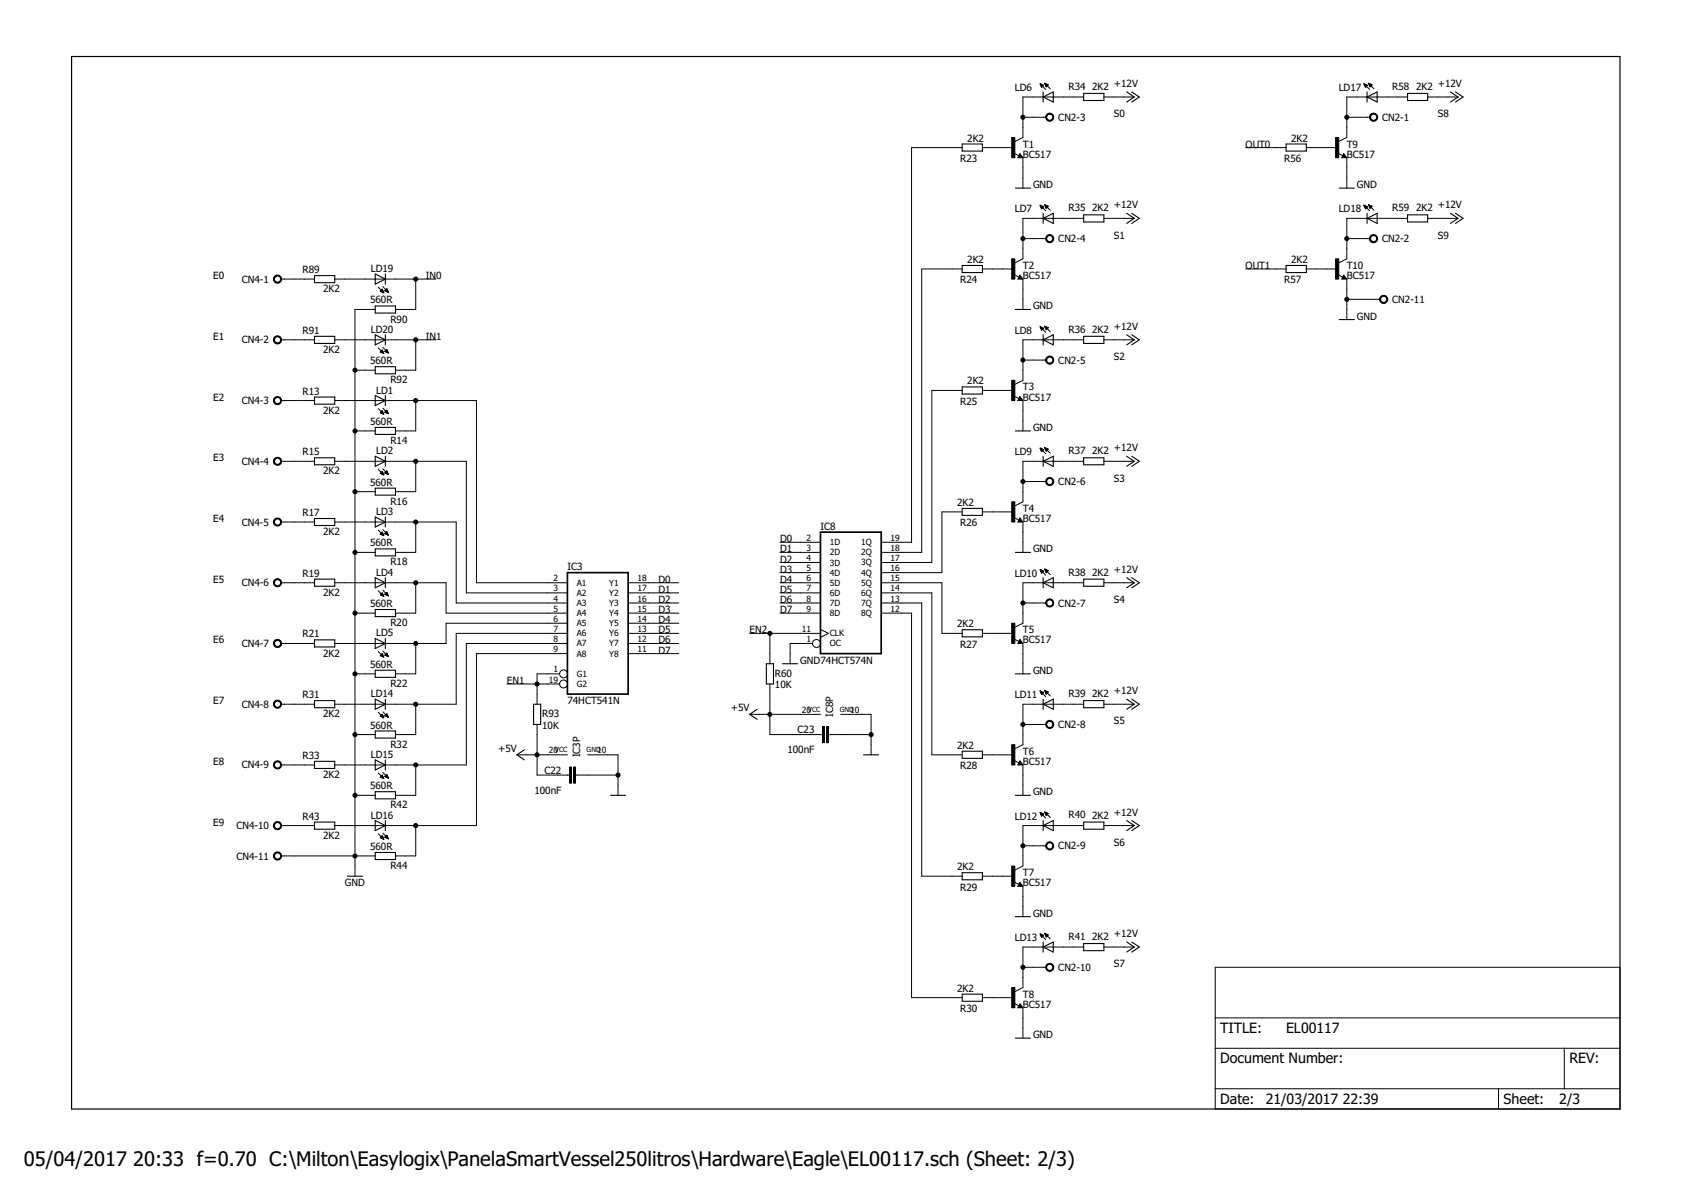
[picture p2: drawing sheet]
<svg xmlns="http://www.w3.org/2000/svg" width="297mm" height="210mm" viewBox="0 0 297 210" stroke-linecap="round" stroke-linejoin="round" font-family="sans-serif">
<path d="M12.6 9.9h272v184.9h-272z" fill="none" stroke="#000" stroke-width=".21"/>
<g fill="none" stroke="#000" stroke-width=".18">
<path d="M182.7 14.7l1 1M182.7 14.7l.6 .3-.3 .3zM182.7 14.8h.1M182.8 14.9h.2M182.8 14.9h.4M182.8 15h.5M182.9 15.1h.3M182.9 15.2h.3M182.9 15.2h.2M183 15.3h.1M183.5 14.6l1 1M183.5 14.6l.6 .3-.3 .4z"/>
<path d="M183.5 14.7h.2M183.6 14.8h.3M183.6 14.9h.4M183.6 14.9h.5M183.7 15h.3M183.7 15.1h.2M183.7 15.2h.2M183.8 15.2h.1M190.4 17h-10.7v7.2l-1.4 .6M193.9 17h5.3M239.6 14.7l1 1M239.6 14.7l.6 .3-.3 .3z"/>
<path d="M239.6 14.8h.1M239.6 14.9h.3M239.7 14.9h.4M239.7 15h.5M239.8 15.1h.3M239.8 15.2h.3M239.8 15.2h.2M239.8 15.3h.1M240.4 14.6l1 1M240.4 14.6l.6 .3-.3 .4zM240.4 14.7h.2M240.5 14.8h.2"/>
<path d="M240.5 14.9h.4M240.5 14.9h.5M240.6 15h.3M240.6 15.1h.2M240.6 15.2h.2M240.6 15.2h.1M247.2 17h-10.6v7.2l-1.5 .6M250.8 17h5.3M169 25.9h-8.9v69.3h-5.3M172.6 25.9h5.3M178.1 26.9l.9 .4M179.2 27l.5 .7h-.9z"/>
<path d="M179.7 27.7v5.3M179.7 20.6h4.1M182.7 36l1 1M182.7 36h.1M182.7 36l.6 .3-.3 .4M182.7 36l.3 .7M182.7 36.1h.2M182.8 36.2h.2M182.8 36.3h.4M182.8 36.4h.5M182.9 36.4h.3M182.9 36.5h.2"/>
<path d="M182.9 36.6h.2M183 36.7h.1M183.5 36l1 .9M183.5 36l.6 .2-.3 .4M183.5 36l.3 .6M183.5 36h.1M183.5 36h.2M183.6 36.1h.3M183.6 36.2h.5M183.6 36.3h.5M183.7 36.4h.3M183.7 36.4h.2"/>
<path d="M183.7 36.5h.2M183.8 36.6h.1M190.4 38.4h-10.7v7.1l-1.4 .7M193.9 38.4h5.3M218.8 25.9h7.1M229.5 25.9h5.3M235 26.9l.9 .4M236 27l.6 .7h-.9zM236.6 20.6h4.1M236.6 27.7v5.3M239.6 36h.1M239.6 36l1 1"/>
<path d="M239.6 36l.6 .3-.3 .4M239.6 36l.3 .7M239.6 36.1h.2M239.6 36.2h.3M239.7 36.3h.4M239.7 36.4h.5M239.8 36.4h.3M239.8 36.5h.2M239.8 36.6h.1M239.9 36.7h.1M240.4 36h.1M240.4 36l1 .9"/>
<path d="M240.4 36l.6 .2-.3 .4M240.4 36l.3 .6M240.4 36h.2M240.5 36.1h.3M240.5 36.2h.5M240.5 36.3h.5M240.6 36.4h.3M240.6 36.4h.2M240.6 36.5h.1M240.7 36.6h.1M247.2 38.4h-10.6v7.1l-1.5 .7M250.8 38.4h5.3"/>
<path d="M49.4 49h5.8M49.4 59.7h5.8M58.8 49h17.8M58.8 59.7h17.8M65.9 54.4h-3.5v99.5M66.4 50.5l1 .9M66.8 51.2h.5M66.8 51.1h.5M66.9 51h.3M67 51h.2M67 51.3h.4M67.1 50.9h.1"/>
<path d="M67.1 50.8l-.3 .4 .6 .2M67.1 50.8l.3 .6M67.1 50.8h.1M67.2 51.3h.2M67.2 50.4l1 1M67.4 51.4h.1M67.6 51h.5M67.7 51.1h.4M67.7 51h.4M67.8 50.9h.2M67.9 51.2h.3M67.9 50.8h.1"/>
<path d="M67.9 50.7h.1M67.9 50.7l-.3 .4 .6 .3M67.9 50.7l.3 .7M68 51.3h.2M68.2 51.3h.1M73 49v5.4h-3.5M73 59.7v5.3h-3.5M169 47.2h-7.1v49.8h-7.1M172.6 47.2h5.3M178.1 48.2l.9 .5M179.2 48.3l.5 .7h-.9zM179.7 49v5.4"/>
<path d="M179.7 41.9h4.1M182.7 57.4l1 1M182.7 57.4h.1M182.7 57.4l.6 .3-.3 .3M182.7 57.4l.3 .6M182.8 57.5h.1M182.8 57.6h.3M182.8 57.6h.5M182.8 57.7h.5M182.9 57.8h.3M182.9 57.8h.2M182.9 57.9h.1"/>
<path d="M183 58h.1M183.5 57.3l1 1M183.5 57.3l.6 .3-.3 .3zM183.5 57.3h.1M183.6 57.4h.2M183.6 57.5h.3M183.6 57.6h.5M183.7 57.7h.3M183.7 57.8h.2M183.7 57.8h.1M190.4 59.7h-10.7v7.1l-1.4 .7M193.9 59.7h5.3"/>
<path d="M218.8 47.2h7.1M229.5 47.2h5.3M235 48.2l.9 .5M236 48.3l.6 .7h-.9zM236.6 41.9h4.1M236.6 49v7.1M236.6 52.6h5.8M49.4 70.4h5.8M58.8 70.4h24.9v32h16M62.4 75.7h3.5M62.4 65h3.5M66.4 71.8l1 1"/>
<path d="M66.4 61.1l1 1M66.8 61.8l.6 .3M66.8 61.8l.3-.3 .3 .6M66.8 61.8h.5M66.8 72.5h.5M66.9 61.7h.4M66.9 72.5h.4M66.9 72.4h.3M67 61.7h.2M67 72.3h.2M67 61.9h.3M67 61.6h.2"/>
<path d="M67.1 72.2h.1M67.1 72.6h.3M67.1 61.5h.1M67.1 72.1l-.3 .4 .6 .3M67.1 72.1l.3 .7M67.1 62h.3M67.2 71.7l1 1M67.2 72.7h.2M67.2 61l1 1M67.3 62h.1M67.6 72.4l.3-.3 .3 .6zM67.6 61.7l.3-.3 .3 .6z"/>
<path d="M67.6 72.4h.5M67.6 61.7h.5M67.7 61.7h.4M67.7 72.3h.4M67.7 72.5h.4M67.7 61.6h.4M67.8 72.2h.2M67.8 61.8h.3M67.8 61.5h.2M67.9 61.4h.1M67.9 72.5h.3M67.9 72.1h.1"/>
<path d="M68 61.9h.2M68.1 72.6h.1M68.1 62h.1M73 70.4v5.3h-3.5M169 68.6h-5.3v30.2h-8.9M172.6 68.6h5.3M178.1 69.6l.9 .4M179.2 69.7l.5 .7h-.9zM179.7 70.4v5.3M179.7 63.2h4.1M182.7 78.7l1 1M182.7 78.7l.6 .3"/>
<path d="M182.7 78.7l.3 .6 .3-.3M182.7 78.8h.1M182.8 78.8h.2M182.8 78.9h.4M182.8 79h.5M182.9 79.1h.4M182.9 79.1h.3M182.9 79.2h.2M182.9 79.3h.1M183.5 78.6l1 1M183.5 78.6l.6 .3-.3 .3zM183.5 78.7h.1"/>
<path d="M183.6 78.8h.2M183.6 78.8h.4M183.6 78.9h.5M183.7 79h.3M183.7 79.1h.3M183.7 79.1h.2M183.7 79.2h.1M49.4 81h5.8M49.4 91.7h5.8M58.8 81h23.1v23.1h17.8M58.8 91.7h21.3v14.2h19.6M62.4 86.4h3.5"/>
<path d="M62.4 97h3.5M66.4 82.4l1 1M66.4 93.1l1 1M66.8 93.8h.5M66.8 83.2h.5M66.8 83.1h.5M66.9 93.7h.4M66.9 83h.3M66.9 93.9h.4M67 93.7h.2M67 83.2h.3M67 83h.2"/>
<path d="M67 93.6h.2M67.1 82.9h.1M67.1 93.5h.1M67.1 94h.3M67.1 82.8l.3 .6-.6-.2zM67.1 93.5l.3 .6-.6-.3zM67.2 83.3h.2M67.2 82.4l1 .9M67.2 93l1 1M67.3 94h.1M67.4 83.4h.1M67.6 93.7l.6 .3"/>
<path d="M67.6 93.7l.3-.3 .3 .6M67.6 93.7h.5M67.6 83h.5M67.7 83.1h.4M67.7 93.7h.4M67.7 83h.4M67.7 93.6h.3M67.8 93.8h.3M67.8 82.9h.2M67.8 93.5h.2M67.8 83.2h.4M67.9 82.8h.1"/>
<path d="M67.9 93.4h.1M67.9 82.7l-.3 .4 .6 .2M67.9 82.7l.3 .6M67.9 82.7h.1M67.9 93.9h.3M68 83.2h.2M68.1 94h.1M68.2 83.3h.1M73 81v5.4h-3.5M73 91.7v5.3h-3.5M137 97h7.1M137 95.2h7.1"/>
<path d="M137 98.8h7.1M169 89.9h-3.5v10.7h-10.7M172.6 89.9h5.3M178.1 90.9l.9 .4M179.2 91l.5 .7h-.9zM179.7 91.7v5.3M179.7 84.6h4.1M183.5 99.9l1 1M183.5 99.9l.6 .3-.3 .4M183.5 99.9l.3 .7M190.4 81h-10.7v7.1l-1.4 .8M193.9 81h5.3"/>
<path d="M49.4 102.4h5.8M49.4 113h5.8M58.8 102.4h19.6v5.3h21.3M62.4 107.7h3.5M62.4 118.4h3.5M66.4 103.8l1 1M66.4 114.4l1 1M66.8 115.2l.6 .2M66.8 115.2l.3-.4 .3 .6M66.8 115.2h.5M66.8 104.5h.5M66.9 104.5h.4"/>
<path d="M66.9 115.1h.4M66.9 104.4h.3M66.9 115h.3M67 104.3h.2M67 115.2h.3M67 114.9h.2M67.1 104.6h.3M67.1 104.2h.1M67.1 114.9h.1M67.1 104.1l.3 .7-.6-.3zM67.2 115.3h.2M67.2 104.7h.2"/>
<path d="M67.2 103.7l1 1M67.2 114.4l1 .9M67.3 115.4h.1M67.4 104.8h.1M67.6 104.4l.3-.3 .3 .6zM67.6 104.4h.5M67.6 115.1h.5M67.6 115h.5M67.7 104.3h.4M67.7 104.5h.4M67.7 114.9h.4M67.8 104.2h.2"/>
<path d="M67.8 114.9h.2M67.8 115.2h.3M67.9 104.5h.3M67.9 114.8h.1M67.9 104.1h.1M67.9 114.7l-.3 .4 .6 .2M67.9 114.7l.3 .6M67.9 114.7h.1M68 115.2h.2M68.1 104.6h.1M68.2 115.3h.1M73 102.4v5.3h-3.5"/>
<path d="M73 113v5.4h-3.5M98.3 118.4h-4v5.3M99.7 109.5h-21.3v3.5h-19.6M99.7 113h-17.8v21.4h-23.1M99.7 114.8h-16v30.2h-24.9M99.7 111.3h-19.6v12.4h-21.3M110.3 102.4h8.9M110.3 107.7h8.9M110.3 113h8.9M110.3 114.8h8.9M110.3 104.1h8.9M110.3 105.9h8.9"/>
<path d="M110.3 109.5h8.9M110.3 111.3h8.9M131.7 111.3h12.4M135.2 111.3v5.3M137 102.4h7.1M137 107.7h7.1M137 104.1h7.1M137 105.9h7.1M137 100.6h7.1M142.7 113h-3.9v3.6M144.1 110.6l1.4 .7-1.4 .7M154.8 102.4h10.7v8.9h3.5"/>
<path d="M154.8 107.7h5.3v67.5h8.9M154.8 104.1h8.9v28.5h5.3M154.8 105.9h7.1v48h7.1M172.6 111.3h5.3M178.1 112.2l.9 .5M179.2 112.3l.5 .7h-.9zM179.7 105.9h4.1M179.7 113v5.4M182.7 100.1l1 .9M182.7 100.1l.6 .2-.3 .4zM182.7 100.1h.1M182.8 100.2h.2"/>
<path d="M182.8 100.2h.4M182.8 100.3h.5M182.9 100.4h.3M182.9 100.5h.3M182.9 100.6h.2M183 100.6h.1M183.5 100h.2M183.6 100.1h.3M183.6 100.2h.4M183.6 100.2h.5M183.7 100.3h.3M183.7 100.4h.2"/>
<path d="M183.7 100.5h.2M183.8 100.6h.1M190.4 102.4h-10.7v7.1l-1.4 .7M193.9 102.4h5.3M49.4 123.7h5.8M49.4 134.4h5.8M62.4 129h3.5M62.4 139.7h3.5M66.4 125.1l1 1M66.4 135.8l1 1M66.8 125.8l.3-.3 .3 .6zM66.8 125.8h.5"/>
<path d="M66.8 136.5h.5M66.8 136.4h.5M66.9 125.7h.4M66.9 125.9h.4M66.9 136.4h.3M67 125.6h.2M67 136.3h.2M67 136.6h.4M67.1 136.2h.1M67.1 125.9h.3M67.1 125.5h.1M67.1 136.1l-.3 .4 .6 .3"/>
<path d="M67.1 136.1l.3 .7M67.1 136.1h.1M67.2 136.7h.2M67.2 125l1 1M67.2 135.7l1 1M67.3 126h.1M67.4 136.7h.1M67.6 125.7l.6 .3M67.6 125.7l.3-.3 .3 .6M67.6 125.7h.5M67.6 136.4h.5M67.7 125.6h.4"/>
<path d="M67.7 136.4h.4M67.7 136.3h.4M67.8 125.8h.3M67.8 125.6h.2M67.8 136.2h.2M67.8 125.5h.2M67.9 136.5h.3M67.9 136.1h.1M67.9 125.4h.1M67.9 125.9h.3M67.9 136l-.3 .4 .6 .3M67.9 136l.3 .7"/>
<path d="M68 136.6h.2M68.1 125.9h.1M68.2 136.7h.1M73 123.7v5.3h-3.5M73 134.4v5.3h-3.5M89 120.1h9.3M90.8 132.6h8.9M94.3 127.3v8.8h5.7M101.1 136.1h7.5M103.2 132.6h5.4v7.1M131.7 125.5h12.4M135.2 120.1v8.9h9.3"/>
<path d="M145.5 129h7.5M147.7 125.5h5.3v7.1M172.6 132.6h5.3M178.1 133.6l.9 .4M179.2 133.6l.5 .8h-.9zM179.7 134.4v5.3M179.7 127.3h4.1M182.7 121.4l1 1M182.7 121.4h.1M182.7 121.4l.6 .2-.3 .4M182.7 121.4l.3 .6M182.7 121.5h.2"/>
<path d="M182.8 121.5h.2M182.8 121.6h.4M182.8 121.7h.5M182.9 121.8h.3M182.9 121.8h.2M182.9 121.9h.2M183 122h.1M183.5 121.3l1 1M183.5 121.3l.6 .3-.3 .3M183.5 121.3l.3 .6M183.5 121.3h.1M183.5 121.4h.2"/>
<path d="M183.6 121.5h.3M183.6 121.5h.5M183.6 121.6h.5M183.7 121.7h.3M183.7 121.8h.2M183.8 121.9h.1M190.4 123.7h-10.7v7.1l-1.4 .7M193.9 123.7h5.3M49.4 145h5.8M49.4 150.3h16.5M66.4 146.5l1 .9M66.8 147.2l.6 .2"/>
<path d="M66.8 147.2l.3-.4 .3 .6M66.8 147.2h.5M66.9 147.1h.4M67 147.2h.3M67 147h.2M67 146.9h.2M67.1 146.9h.1M67.1 147.3h.3M67.2 146.3l1 1M67.3 147.4h.1M67.6 147.1l.3-.4 .3 .6zM67.6 147.1h.5"/>
<path d="M67.7 147h.4M67.7 146.9h.4M67.8 147.2h.3M67.8 146.9h.2M67.9 146.8h.1M68 147.2h.2M68.1 147.3h.1M73 145v5.3h-3.5M172.6 153.9h5.3M178.1 154.9l.9 .4M179.2 155l.5 .7h-.9zM179.7 155.7v5.3"/>
<path d="M179.7 148.6h4.1M182.7 142.7l1 1M182.7 142.7h.1M182.7 142.7l.6 .3-.3 .3M182.7 142.7l.3 .6M182.8 142.8h.1M182.8 142.9h.3M182.8 143h.5M182.9 143.1h.3M182.9 143.2h.2M182.9 143.3h.1M183 143.3h.1"/>
<path d="M183.5 142.6l1 1M183.5 142.6l.6 .3-.3 .3zM183.5 142.7h.1M183.6 142.7h.2M183.6 142.8h.3M183.6 142.9h.5M183.6 143h.5M183.7 143h.3M183.7 143.1h.2M183.7 143.2h.1M190.4 145h-10.7v7.1l-1.4 .7M193.9 145h5.3"/>
<path d="M172.6 175.2h5.3M178.1 176.2l.9 .5M179.2 176.3l.5 .7h-.9zM179.7 169.9h4.1M179.7 177v5.4M182.7 164l1 1M182.7 164l.6 .3M182.7 164l.3 .7 .3-.4M182.7 164.1h.1M182.8 164.1h.2M182.8 164.2h.4M182.8 164.3h.5"/>
<path d="M182.9 164.4h.4M182.9 164.5h.3M182.9 164.5h.2M182.9 164.6h.1M183.5 164l1 .9M183.5 164l.6 .2-.3 .4zM183.5 164h.1M183.6 164.1h.2M183.6 164.1h.4M183.6 164.2h.5M183.7 164.3h.3M183.7 164.4h.3"/>
<path d="M183.7 164.5h.2M183.7 164.5h.1M190.4 166.3h-10.7v7.2l-1.4 .7M193.9 166.3h5.3M213.5 169.9h71.1v24.9h-71.1zM213.5 178.8h71.1M213.5 184.1h71.1M213.5 191.2h71.1M263.2 191.2v3.6M274.8 184.1v7.1"/>
<circle cx="99" cy="118.4" r=".7"/>
<circle cx="143.4" cy="113" r=".7"/>
<circle cx="99" cy="120.1" r=".7"/>
</g>
<g fill="none" stroke="#000" stroke-width=".19">
<path d="M183.2 17l1.8-.8v1.7zM183.2 16.2v1.7M190.4 16.4h3.5v1.3h-3.5zM197.9 16.2l1.3 .8-1.3 .9M198.8 16.2l1.3 .8-1.3 .9M240.1 17l1.8-.8v1.7zM240.1 16.2v1.7M247.2 16.4h3.6v1.3h-3.6zM254.8 16.2l1.3 .8-1.3 .9M255.7 16.2l1.3 .8-1.3 .9M169 25.3h3.6v1.2h-3.6zM178.4 33h2.6"/>
<path d="M179.2 27.3v.2h-.2l.2-.3 .3 .4h-.5M183.2 37.5v1.7M183.2 38.4l1.8-.9v1.7zM190.4 37.7h3.5v1.3h-3.5zM197.9 37.5l1.3 .9-1.3 .8M198.8 37.5l1.3 .9-1.3 .8M225.9 25.3h3.6v1.2h-3.6zM235.2 33h2.7M236 27.3l.1 .2h-.2l.1-.3 .4 .4h-.5M240.1 37.5v1.7M240.1 38.4l1.8-.9v1.7zM247.2 37.7h3.6v1.3h-3.6z"/>
<path d="M254.8 37.5l1.3 .9-1.3 .8M255.7 37.5l1.3 .9-1.3 .8M55.2 48.4h3.6v1.3h-3.6zM55.2 59.1h3.6v1.2h-3.6zM65.9 53.7h3.6v1.3h-3.6zM65.9 48.1l1.8 .9-1.8 .9zM65.9 58.8l1.8 .9-1.8 .9zM67.7 48.1v1.8M67.7 58.8v1.8M169 46.6h3.6v1.3h-3.6zM178.4 54.4h2.6M179.2 48.7v.2h-.2l.2-.4 .3 .4h-.5"/>
<path d="M183.2 58.8v1.8M183.2 59.7l1.8-.9v1.8zM190.4 59.1h3.5v1.2h-3.5zM197.9 58.8l1.3 .9-1.3 .9M198.8 58.8l1.3 .9-1.3 .9M225.9 46.6h3.6v1.3h-3.6zM235.2 56.1h2.7M236 48.7l.1 .2h-.2l.1-.4 .4 .4h-.5M55.2 69.7h3.6v1.3h-3.6zM65.9 75.1h3.6v1.2h-3.6zM65.9 64.4h3.6v1.3h-3.6zM65.9 69.5l1.8 .9-1.8 .8z"/>
<path d="M67.7 69.5v1.7M169 68h3.6v1.2h-3.6zM178.4 75.7h2.6M179.2 70v.2h-.2l.2-.4 .3 .5h-.5M55.2 80.4h3.6v1.2h-3.6zM55.2 91.1h3.6v1.2h-3.6zM65.9 85.7h3.6v1.3h-3.6zM65.9 96.4h3.6v1.2h-3.6zM65.9 80.1l1.8 .9-1.8 .9zM65.9 90.8l1.8 .9-1.8 .9zM67.7 80.1v1.8M67.7 90.8v1.8"/>
<path d="M169 89.3h3.6v1.2h-3.6zM178.4 97h2.6M179.2 91.3v.2h-.2l.2-.3 .3 .4h-.5M183.2 80.1v1.8M183.2 81l1.8-.9v1.8zM190.4 80.4h3.5v1.2h-3.5zM197.9 80.1l1.3 .9-1.3 .9M198.8 80.1l1.3 .9-1.3 .9M55.2 101.7h3.6v1.3h-3.6zM55.2 112.4h3.6v1.2h-3.6zM65.9 107.1h3.6v1.2h-3.6zM65.9 117.7h3.6v1.3h-3.6z"/>
<path d="M65.9 101.5l1.8 .9-1.8 .9zM65.9 112.1l1.8 .9-1.8 .9zM67.7 101.5v1.8M67.7 112.1v1.8M134.6 116.6h1.3v3.5h-1.3zM137.5 116.6h2.6M169 110.6h3.6v1.3h-3.6zM178.4 118.4h2.6M179.2 112.7v.1h-.2l.2-.3 .3 .4h-.5M183.2 101.5v1.8M183.2 102.4l1.8-.9v1.8zM190.4 101.7h3.5v1.3h-3.5z"/>
<path d="M197.9 101.5l1.3 .9-1.3 .9M198.8 101.5l1.3 .9-1.3 .9M55.2 123.1h3.6v1.2h-3.6zM55.2 133.7h3.6v1.3h-3.6zM65.9 128.4h3.6v1.2h-3.6zM65.9 139.1h3.6v1.2h-3.6zM65.9 122.8l1.8 .9-1.8 .9zM65.9 133.5l1.8 .9-1.8 .9zM67.7 122.8v1.8M67.7 133.5v1.8M92.1 131.7l-1.3 .9 1.3 .9M93.7 123.7h1.3v3.6h-1.3z"/>
<path d="M107.2 139.7h2.7M133 124.6l-1.3 .9 1.3 .9M151.7 132.6h2.6M169 132h3.6v1.2h-3.6zM178.4 139.7h2.6M179.2 134v.2h-.2l.2-.4 .3 .5h-.5M183.2 122.8v1.8M183.2 123.7l1.8-.9v1.8zM190.4 123.1h3.5v1.2h-3.5zM197.9 122.8l1.3 .9-1.3 .9M198.8 122.8l1.3 .9-1.3 .9M55.2 144.4h3.6v1.2h-3.6z"/>
<path d="M61 153.9h2.7M65.9 149.7h3.6v1.3h-3.6zM65.9 144.1l1.8 .9-1.8 .9zM67.7 144.1v1.8M169 153.3h3.6v1.2h-3.6zM179.2 155.3v.2h-.2l.2-.3 .3 .4h-.5M183.2 144.1v1.8M183.2 145l1.8-.9v1.8zM190.4 144.4h3.5v1.2h-3.5zM197.9 144.1l1.3 .9-1.3 .9M198.8 144.1l1.3 .9-1.3 .9M169 174.6h3.6v1.3h-3.6z"/>
<path d="M178.4 161h2.6M179.2 176.7v.1h-.2l.2-.3 .3 .4h-.5M183.2 165.5v1.7M183.2 166.3l1.8-.8v1.7zM190.4 165.7h3.5v1.3h-3.5zM197.9 165.5l1.3 .8-1.3 .9M198.8 165.5l1.3 .8-1.3 .9M178.4 182.4h2.6"/>
</g>
<g fill="#000" stroke="#000" stroke-width=".18">
<path d="M183.9 20.1a.71 .71 0 0 1 1.1 .1 .71 .71 0 0 1-.4 1.1 .71 .71 0 0 1-.9-.7h.2a.53 .53 0 0 1 .7-.5 .53 .53 0 0 1 .2 .8 .53 .53 0 0 1-.9-.1v-.2h-.2z" fill-rule="evenodd"/>
<path d="M240.7 20.1a.72 .72 0 0 1 1.2 .1 .72 .72 0 0 1-.4 1.1 .72 .72 0 0 1-.9-.7h.1a.54 .54 0 0 1 .8-.5 .54 .54 0 0 1 .1 .9 .54 .54 0 0 1-.8-.2l-.1-.2h-.1z" fill-rule="evenodd"/>
<path d="M48.2 48.6a.72 .72 0 0 1 1.1 .1 .72 .72 0 0 1-.4 1 .72 .72 0 0 1-.9-.7h.2a.54 .54 0 0 1 .8-.4 .54 .54 0 0 1 .1 .9 .54 .54 0 0 1-.9-.3v-.2h-.2z" fill-rule="evenodd"/>
<path d="M48.2 59.2a.72 .72 0 0 1 1.2 .1 .72 .72 0 0 1-.4 1.1 .72 .72 0 0 1-1-.7h.2a.54 .54 0 0 1 .8-.5 .54 .54 0 0 1 .1 .9 .54 .54 0 0 1-.9-.2v-.2h-.2z" fill-rule="evenodd"/>
<path d="M183.9 41.5a.71 .71 0 0 1 1.1 0 .71 .71 0 0 1-.4 1.1 .71 .71 0 0 1-.9-.7h.2a.53 .53 0 0 1 .7-.5 .53 .53 0 0 1 .2 .9 .53 .53 0 0 1-.9-.2v-.2h-.2z" fill-rule="evenodd"/>
<path d="M240.7 41.5a.72 .72 0 0 1 1.2 0 .72 .72 0 0 1-.4 1.1 .72 .72 0 0 1-.9-.7h.1a.54 .54 0 0 1 .8-.4 .54 .54 0 0 1 .1 .9 .54 .54 0 0 1-.8-.3l-.1-.2h-.1z" fill-rule="evenodd"/>
<path d="M242.5 52.1a.72 .72 0 0 1 1.2 .1 .72 .72 0 0 1-.5 1.1 .72 .72 0 0 1-.9-.7h.2a.54 .54 0 0 1 .8-.5 .54 .54 0 0 1 .1 .9 .54 .54 0 0 1-.9-.2v-.2h-.2z" fill-rule="evenodd"/>
<path d="M48.2 69.9a.72 .72 0 0 1 1.2 .1 .72 .72 0 0 1-.4 1 .72 .72 0 0 1-1-.6h.2a.54 .54 0 0 1 .8-.5 .54 .54 0 0 1 .1 .9 .54 .54 0 0 1-.9-.3v-.1h-.2z" fill-rule="evenodd"/>
<path d="M183.9 62.8a.71 .71 0 0 1 1.1 .1 .71 .71 0 0 1-.4 1 .71 .71 0 0 1-.9-.7h.2a.53 .53 0 0 1 .7-.5 .53 .53 0 0 1 .2 .9 .53 .53 0 0 1-.9-.2v-.2h-.2z" fill-rule="evenodd"/>
<path d="M48.2 80.6a.72 .72 0 0 1 1.2 0 .72 .72 0 0 1-.4 1.1 .72 .72 0 0 1-1-.7h.2a.54 .54 0 0 1 .8-.4 .54 .54 0 0 1 .1 .9 .54 .54 0 0 1-.9-.3v-.2h-.2z" fill-rule="evenodd"/>
<path d="M48.2 91.2a.72 .72 0 0 1 1.2 .1 .72 .72 0 0 1-.4 1.1 .72 .72 0 0 1-1-.7h.2a.54 .54 0 0 1 .8-.5 .54 .54 0 0 1 .1 .9 .54 .54 0 0 1-.9-.2v-.2h-.2z" fill-rule="evenodd"/>
<path d="M183.9 84.1a.71 .71 0 0 1 1.1 .1 .71 .71 0 0 1-.4 1.1 .71 .71 0 0 1-.9-.7h.2a.53 .53 0 0 1 .7-.5 .53 .53 0 0 1 .2 .8 .53 .53 0 0 1-.9-.1v-.2h-.2z" fill-rule="evenodd"/>
<path d="M48.2 101.9a.72 .72 0 0 1 1.1 .1 .72 .72 0 0 1-.3 1 .72 .72 0 0 1-1-.6h.2a.54 .54 0 0 1 .8-.5 .54 .54 0 0 1 .1 .9 .54 .54 0 0 1-.9-.2v-.2h-.2z" fill-rule="evenodd"/>
<path d="M48.2 112.6a.72 .72 0 0 1 1.1 0 .72 .72 0 0 1-.3 1.1 .72 .72 0 0 1-1-.7h.2a.54 .54 0 0 1 .8-.4 .54 .54 0 0 1 .1 .9 .54 .54 0 0 1-.9-.3v-.2h-.2z" fill-rule="evenodd"/>
<path d="M183.9 105.5a.71 .71 0 0 1 1.1 0 .71 .71 0 0 1-.4 1.1 .71 .71 0 0 1-.9-.7h.2a.53 .53 0 0 1 .7-.5 .53 .53 0 0 1 .2 .9 .53 .53 0 0 1-.9-.2v-.2h-.2z" fill-rule="evenodd"/>
<path d="M48.2 123.2a.72 .72 0 0 1 1.1 .1 .72 .72 0 0 1-.3 1.1 .72 .72 0 0 1-1-.7h.2a.54 .54 0 0 1 .8-.5 .54 .54 0 0 1 .1 .9 .54 .54 0 0 1-.9-.2v-.2h-.2z" fill-rule="evenodd"/>
<path d="M48.2 133.9a.72 .72 0 0 1 1.1 .1 .72 .72 0 0 1-.3 1.1 .72 .72 0 0 1-1-.7h.2a.54 .54 0 0 1 .8-.5 .54 .54 0 0 1 .1 .9 .54 .54 0 0 1-.9-.3v-.1h-.2z" fill-rule="evenodd"/>
<path d="M183.9 126.8a.71 .71 0 0 1 1.1 .1 .71 .71 0 0 1-.4 1 .71 .71 0 0 1-.9-.6h.2a.53 .53 0 0 1 .7-.6 .53 .53 0 0 1 .2 .9 .53 .53 0 0 1-.9-.2v-.1h-.2z" fill-rule="evenodd"/>
<path d="M48.2 144.6a.72 .72 0 0 1 1.1 0 .72 .72 0 0 1-.4 1.1 .72 .72 0 0 1-.9-.7h.2a.54 .54 0 0 1 .8-.4 .54 .54 0 0 1 .1 .9 .54 .54 0 0 1-.9-.3v-.2h-.2z" fill-rule="evenodd"/>
<path d="M48.2 149.9a.72 .72 0 0 1 1.1 .1 .72 .72 0 0 1-.4 1.1 .72 .72 0 0 1-.9-.8h.2a.54 .54 0 0 1 .8-.4 .54 .54 0 0 1 .1 .9 .54 .54 0 0 1-.9-.3v-.2h-.2z" fill-rule="evenodd"/>
<path d="M183.9 148.1a.71 .71 0 0 1 1.1 .1 .71 .71 0 0 1-.4 1.1 .71 .71 0 0 1-.9-.7h.2a.53 .53 0 0 1 .7-.5 .53 .53 0 0 1 .2 .8 .53 .53 0 0 1-.9-.1v-.2h-.2z" fill-rule="evenodd"/>
<path d="M183.9 169.4a.71 .71 0 0 1 1.1 .1 .71 .71 0 0 1-.4 1.1 .71 .71 0 0 1-.9-.7h.2a.53 .53 0 0 1 .7-.5 .53 .53 0 0 1 .2 .9 .53 .53 0 0 1-.9-.2v-.2h-.2z" fill-rule="evenodd"/>
<circle cx="179.7" cy="20.6" r=".36"/>
<circle cx="236.6" cy="20.6" r=".36"/>
<circle cx="73" cy="49" r=".36"/>
<circle cx="73" cy="59.7" r=".36"/>
<circle cx="179.7" cy="41.9" r=".36"/>
<circle cx="236.6" cy="52.6" r=".36"/>
<circle cx="236.6" cy="41.9" r=".36"/>
<circle cx="62.4" cy="65" r=".36"/>
<circle cx="62.4" cy="75.7" r=".36"/>
<circle cx="73" cy="70.4" r=".36"/>
<circle cx="179.7" cy="63.2" r=".36"/>
<circle cx="62.4" cy="86.4" r=".36"/>
<circle cx="62.4" cy="97" r=".36"/>
<circle cx="73" cy="81" r=".36"/>
<circle cx="73" cy="91.7" r=".36"/>
<circle cx="179.7" cy="84.6" r=".36"/>
<circle cx="62.4" cy="118.4" r=".36"/>
<circle cx="62.4" cy="107.7" r=".36"/>
<circle cx="73" cy="113" r=".36"/>
<circle cx="73" cy="102.4" r=".36"/>
<circle cx="135.2" cy="111.3" r=".36"/>
<circle cx="179.7" cy="105.9" r=".36"/>
<circle cx="62.4" cy="129" r=".36"/>
<circle cx="62.4" cy="139.7" r=".36"/>
<circle cx="73" cy="134.4" r=".36"/>
<circle cx="73" cy="123.7" r=".36"/>
<circle cx="94.3" cy="120.1" r=".36"/>
<circle cx="94.3" cy="132.6" r=".36"/>
<circle cx="108.6" cy="136.1" r=".36"/>
<circle cx="135.2" cy="125.5" r=".36"/>
<circle cx="153" cy="129" r=".36"/>
<circle cx="179.7" cy="127.3" r=".36"/>
<circle cx="62.4" cy="150.3" r=".36"/>
<circle cx="73" cy="145" r=".36"/>
<circle cx="179.7" cy="148.6" r=".36"/>
<circle cx="179.7" cy="169.9" r=".36"/>
</g>
<path d="M144.1 93.5h10.7v21.3h-10.7zM99.7 100.6h10.6v21.3h-10.6z" fill="none" stroke="#000" stroke-width=".3"/>
<g fill="#000" stroke="#000" stroke-width=".18">
<path d="M177.7 24.2h.6v3.5h-.6zM234.6 24.2h.6v3.5h-.6zM177.7 45.5h.6v3.5h-.6zM234.6 45.5h.6v3.5h-.6zM177.7 66.8h.6v3.6h-.6zM177.7 88.1h.6v3.6h-.6zM177.7 109.5h.6v3.5h-.6zM100.1 134.7h.3v2.9h-.3zM100.8 134.7h.3v2.9h-.3zM144.5 127.6h.3v2.9h-.3zM145.2 127.6h.3v2.9h-.3zM177.7 130.8h.6v3.6h-.6z"/>
<path d="M177.7 152.1h.6v3.6h-.6zM177.7 173.5h.6v3.5h-.6z"/>
</g>
<g font-size="3.5">
<text x="4.2" y="204.7">05/04/2017</text>
<text x="23.4" y="204.7">20:33 f=0.70 C:\Milton\Easylogix\PanelaSmartVessel250litros\Hardware\Eagle\EL00117.sch (Sheet: 2/3)</text>
</g>
<g font-size="2.5">
<text x="214.3" y="181.5">TITLE:</text>
<text x="225.9" y="181.5">EL00117</text>
<text x="214.3" y="186.8">Document Number:</text>
<text x="275.7" y="186.8">REV:</text>
<text x="214.3" y="193.9">Date:</text>
<text x="222.3" y="193.9">21/03/2017</text>
<text x="235.9" y="193.9">22:39</text>
<text x="264.1" y="193.9">Sheet:</text>
<text x="273.9" y="193.9">2/3</text>
</g>
<g font-size="1.8">
<text x="178.3" y="16">LD6</text>
<text x="187.7" y="15.8">R34</text>
<text x="191.9" y="15.8">2K2</text>
<text x="195.7" y="15.3">+12V</text>
<text x="235.1" y="16">LD17</text>
<text x="244.6" y="15.8">R58</text>
<text x="248.7" y="15.8">2K2</text>
<text x="252.6" y="15.3">+12V</text>
<text x="185.9" y="21.2">CN2-3</text>
<text x="195.7" y="20.6">S0</text>
<text x="242.8" y="21.2">CN2-1</text>
<text x="252.6" y="20.6">S8</text>
<text x="168.7" y="28.4">R23</text>
<text x="169.9" y="24.9">2K2</text>
<text x="179.7" y="27.7">BC517</text>
<text x="179.7" y="25.9">T1</text>
<text x="218.8" y="25.9">OUT0</text>
<text x="225.6" y="28.4">R56</text>
<text x="226.8" y="24.9">2K2</text>
<text x="236.6" y="27.7">BC517</text>
<text x="236.6" y="25.9">T9</text>
<text x="181.5" y="33">GND</text>
<text x="238.3" y="33">GND</text>
<text x="178.3" y="37.3">LD7</text>
<text x="187.7" y="37.1">R35</text>
<text x="191.9" y="37.1">2K2</text>
<text x="195.7" y="36.6">+12V</text>
<text x="195.7" y="41.9">S1</text>
<text x="235.1" y="37.3">LD18</text>
<text x="244.6" y="37.1">R59</text>
<text x="248.7" y="37.1">2K2</text>
<text x="252.6" y="36.6">+12V</text>
<text x="252.6" y="41.9">S9</text>
<text x="53.1" y="48">R89</text>
<text x="65.1" y="47.8">LD19</text>
<text x="169.9" y="46.2">2K2</text>
<text x="179.7" y="47.3">T2</text>
<text x="185.9" y="42.5">CN2-4</text>
<text x="218.8" y="47.3">OUT1</text>
<text x="226.8" y="46.2">2K2</text>
<text x="236.6" y="47.3">T10</text>
<text x="242.8" y="42.5">CN2-2</text>
<text x="37.5" y="49">E0</text>
<text x="42.5" y="49.7">CN4-1</text>
<text x="56.7" y="51.3">2K2</text>
<text x="65" y="53.3">560R</text>
<text x="74.8" y="49">IN0</text>
<text x="168.7" y="49.8">R24</text>
<text x="179.7" y="49">BC517</text>
<text x="225.6" y="49.8">R57</text>
<text x="236.6" y="49">BC517</text>
<text x="244.6" y="53.2">CN2-11</text>
<text x="37.5" y="59.7">E1</text>
<text x="53.1" y="58.6">R91</text>
<text x="65.1" y="58.5">LD20</text>
<text x="68.6" y="56.7">R90</text>
<text x="74.8" y="59.7">IN1</text>
<text x="178.3" y="58.6">LD8</text>
<text x="181.5" y="54.4">GND</text>
<text x="187.7" y="58.4">R36</text>
<text x="191.9" y="58.5">2K2</text>
<text x="195.7" y="57.9">+12V</text>
<text x="238.3" y="56.1">GND</text>
<text x="42.5" y="60.3">CN4-2</text>
<text x="56.7" y="62">2K2</text>
<text x="65" y="64">560R</text>
<text x="185.9" y="63.9">CN2-5</text>
<text x="195.7" y="63.3">S2</text>
<text x="37.5" y="70.4">E2</text>
<text x="42.5" y="71">CN4-3</text>
<text x="53.1" y="69.3">R13</text>
<text x="66.1" y="69.1">LD1</text>
<text x="68.6" y="67.3">R92</text>
<text x="168.7" y="71.1">R25</text>
<text x="169.9" y="67.5">2K2</text>
<text x="179.7" y="70.4">BC517</text>
<text x="179.7" y="68.6">T3</text>
<text x="56.7" y="72.7">2K2</text>
<text x="65" y="74.6">560R</text>
<text x="68.6" y="78">R14</text>
<text x="181.5" y="75.7">GND</text>
<text x="37.5" y="81">E3</text>
<text x="42.5" y="81.7">CN4-4</text>
<text x="53.1" y="80">R15</text>
<text x="56.7" y="83.3">2K2</text>
<text x="66.1" y="79.8">LD2</text>
<text x="178.3" y="80">LD9</text>
<text x="187.7" y="79.8">R37</text>
<text x="191.9" y="79.8">2K2</text>
<text x="195.7" y="79.2">+12V</text>
<text x="65" y="85.3">560R</text>
<text x="68.6" y="88.7">R16</text>
<text x="168.1" y="88.9">2K2</text>
<text x="179.7" y="89.9">T4</text>
<text x="185.9" y="85.2">CN2-6</text>
<text x="195.7" y="84.6">S3</text>
<text x="37.5" y="91.7">E4</text>
<text x="42.5" y="92.3">CN4-5</text>
<text x="53.1" y="90.6">R17</text>
<text x="56.7" y="94">2K2</text>
<text x="65" y="96">560R</text>
<text x="66.1" y="90.5">LD3</text>
<text x="137" y="95.2">D0</text>
<text x="144.1" y="93">IC8</text>
<text x="168.7" y="92.4">R26</text>
<text x="179.7" y="91.7">BC517</text>
<text x="53.1" y="101.3">R19</text>
<text x="66.1" y="101.1">LD4</text>
<text x="68.6" y="99.3">R18</text>
<text x="99.7" y="100.1">IC3</text>
<text x="137" y="97">D1</text>
<text x="137" y="98.8">D2</text>
<text x="137" y="100.6">D3</text>
<text x="178.3" y="101.3">LD10</text>
<text x="181.5" y="97">GND</text>
<text x="187.7" y="101.1">R38</text>
<text x="191.9" y="101.1">2K2</text>
<text x="195.7" y="100.6">+12V</text>
<text x="37.5" y="102.4">E5</text>
<text x="42.5" y="103">CN4-6</text>
<text x="56.7" y="104.7">2K2</text>
<text x="65" y="106.6">560R</text>
<text x="115.7" y="102.4">D0</text>
<text x="115.7" y="104.1">D1</text>
<text x="115.7" y="105.9">D2</text>
<text x="115.7" y="107.7">D3</text>
<text x="137" y="102.4">D4</text>
<text x="137" y="104.1">D5</text>
<text x="137" y="105.9">D6</text>
<text x="137" y="107.7">D7</text>
<text x="185.9" y="106.5">CN2-7</text>
<text x="195.7" y="105.9">S4</text>
<text x="37.5" y="113">E6</text>
<text x="42.5" y="113.7">CN4-7</text>
<text x="53.1" y="112">R21</text>
<text x="66.1" y="111.8">LD5</text>
<text x="68.6" y="110">R20</text>
<text x="115.7" y="109.5">D4</text>
<text x="115.7" y="111.2">D5</text>
<text x="115.7" y="113">D6</text>
<text x="131.7" y="111.2">EN2</text>
<text x="168.1" y="110.2">2K2</text>
<text x="168.7" y="113.8">R27</text>
<text x="179.7" y="113">BC517</text>
<text x="179.7" y="111.2">T5</text>
<text x="56.7" y="115.3">2K2</text>
<text x="65" y="117.3">560R</text>
<text x="115.7" y="114.8">D7</text>
<text x="136.1" y="118.9">R60</text>
<text x="140.6" y="116.6">GND74HCT574N</text>
<text x="181.5" y="118.4">GND</text>
<text x="37.5" y="123.7">E7</text>
<text x="42.5" y="124.3">CN4-8</text>
<text x="53.1" y="122.6">R31</text>
<text x="65.1" y="122.5">LD14</text>
<text x="68.6" y="120.7">R22</text>
<text x="89" y="120.1">EN1</text>
<text x="95.2" y="126">R93</text>
<text x="99.7" y="123.7">74HCT541N</text>
<text x="128.4" y="124.9">+5V</text>
<text x="136.1" y="120.9">10K</text>
<text x="146.3" y="125.9" transform="rotate(-90 146.3 125.9)">IC8P</text>
<text x="178.3" y="122.6">LD11</text>
<text x="187.7" y="122.4">R39</text>
<text x="191.9" y="122.4">2K2</text>
<text x="195.7" y="121.9">+12V</text>
<text x="56.7" y="126">2K2</text>
<text x="65" y="128">560R</text>
<text x="68.6" y="131.3">R32</text>
<text x="95.2" y="128">10K</text>
<text x="140.1" y="128.8">C23</text>
<text x="168.1" y="131.5">2K2</text>
<text x="185.9" y="127.9">CN2-8</text>
<text x="195.7" y="127.2">S5</text>
<text x="37.5" y="134.4">E8</text>
<text x="42.5" y="135">CN4-9</text>
<text x="53.1" y="133.3">R33</text>
<text x="56.7" y="136.7">2K2</text>
<text x="65.1" y="133.1">LD15</text>
<text x="87.5" y="132.1">+5V</text>
<text x="95.7" y="135.9">C22</text>
<text x="101.9" y="133" transform="rotate(-90 101.9 133)">IC3P</text>
<text x="138.3" y="132.3">100nF</text>
<text x="168.7" y="135.1">R28</text>
<text x="179.7" y="134.4">BC517</text>
<text x="179.7" y="132.6">T6</text>
<text x="53.1" y="144">R43</text>
<text x="65" y="138.6">560R</text>
<text x="65.1" y="143.8">LD16</text>
<text x="68.6" y="142">R42</text>
<text x="93.9" y="139.4">100nF</text>
<text x="178.3" y="144">LD12</text>
<text x="181.5" y="139.7">GND</text>
<text x="187.7" y="143.8">R40</text>
<text x="191.9" y="143.8">2K2</text>
<text x="195.7" y="143.2">+12V</text>
<text x="37.5" y="145">E9</text>
<text x="41.5" y="145.6">CN4-10</text>
<text x="56.7" y="147.3">2K2</text>
<text x="65" y="149.3">560R</text>
<text x="185.9" y="149.2">CN2-9</text>
<text x="195.7" y="148.6">S6</text>
<text x="41.5" y="151">CN4-11</text>
<text x="60.6" y="155.7">GND</text>
<text x="68.6" y="152.7">R44</text>
<text x="168.1" y="152.8">2K2</text>
<text x="179.7" y="155.7">BC517</text>
<text x="179.7" y="153.9">T7</text>
<text x="168.7" y="156.4">R29</text>
<text x="181.5" y="161">GND</text>
<text x="178.3" y="165.3">LD13</text>
<text x="187.7" y="165.1">R41</text>
<text x="191.9" y="165.1">2K2</text>
<text x="195.7" y="164.6">+12V</text>
<text x="185.9" y="170.5">CN2-10</text>
<text x="195.7" y="169.9">S7</text>
<text x="168.1" y="174.2">2K2</text>
<text x="168.7" y="177.7">R30</text>
<text x="179.7" y="177">BC517</text>
<text x="179.7" y="175.2">T8</text>
<text x="181.5" y="182.4">GND</text>
</g>
<g font-size="1.5">
<text x="141.7" y="95">2</text>
<text x="145.8" y="95.8">1D</text>
<text x="151.3" y="95.8">1Q</text>
<text x="156.4" y="95">19</text>
<text x="141.7" y="96.8">3</text>
<text x="141.7" y="98.6">4</text>
<text x="141.7" y="100.3">5</text>
<text x="145.8" y="97.6">2D</text>
<text x="145.8" y="99.3">3D</text>
<text x="145.8" y="101.1">4D</text>
<text x="151.3" y="101.1">4Q</text>
<text x="151.3" y="99.3">3Q</text>
<text x="151.3" y="97.6">2Q</text>
<text x="156.4" y="100.3">16</text>
<text x="156.4" y="98.6">17</text>
<text x="156.4" y="96.8">18</text>
<text x="97.2" y="102.1">2</text>
<text x="97.2" y="103.9">3</text>
<text x="97.2" y="105.7">4</text>
<text x="97.2" y="107.4">5</text>
<text x="101.3" y="102.9">A1</text>
<text x="101.3" y="104.7">A2</text>
<text x="101.3" y="106.4">A3</text>
<text x="107" y="106.4">Y3</text>
<text x="107" y="104.7">Y2</text>
<text x="107" y="102.9">Y1</text>
<text x="112" y="107.4">15</text>
<text x="112" y="105.7">16</text>
<text x="112" y="103.9">17</text>
<text x="112" y="102.1">18</text>
<text x="141.7" y="102.1">6</text>
<text x="141.7" y="103.9">7</text>
<text x="141.7" y="105.7">8</text>
<text x="141.7" y="107.4">9</text>
<text x="145.8" y="102.9">5D</text>
<text x="145.8" y="104.7">6D</text>
<text x="145.8" y="106.4">7D</text>
<text x="151.3" y="106.4">7Q</text>
<text x="151.3" y="104.7">6Q</text>
<text x="151.3" y="102.9">5Q</text>
<text x="156.4" y="107.4">12</text>
<text x="156.4" y="105.7">13</text>
<text x="156.4" y="103.9">14</text>
<text x="156.4" y="102.1">15</text>
<text x="97.2" y="109.2">6</text>
<text x="97.2" y="111">7</text>
<text x="97.2" y="112.8">8</text>
<text x="101.3" y="108.2">A4</text>
<text x="101.3" y="110">A5</text>
<text x="101.3" y="111.8">A6</text>
<text x="101.3" y="113.6">A7</text>
<text x="107" y="113.5">Y7</text>
<text x="107" y="111.8">Y6</text>
<text x="107" y="110">Y5</text>
<text x="107" y="108.2">Y4</text>
<text x="112" y="112.8">12</text>
<text x="112" y="111">13</text>
<text x="112" y="109.2">14</text>
<text x="140.8" y="111">11</text>
<text x="141.7" y="112.8">1</text>
<text x="145.8" y="113.6">OC</text>
<text x="145.8" y="108.2">8D</text>
<text x="145.8" y="111.8">CLK</text>
<text x="151.3" y="108.2">8Q</text>
<text x="96.4" y="119.9">19</text>
<text x="97.2" y="118.1">1</text>
<text x="97.2" y="114.6">9</text>
<text x="101.3" y="118.9">G1</text>
<text x="101.3" y="115.3">A8</text>
<text x="107" y="115.3">Y8</text>
<text x="112" y="114.6">11</text>
<text x="101.3" y="120.7">G2</text>
<text x="140.8" y="125.2">20</text>
<text x="149.3" y="125.2">10</text>
<text x="96.4" y="132.3">20</text>
<text x="104.9" y="132.3">10</text>
</g>
<g font-size="1.2">
<text x="141.9" y="125">VCC</text>
<text x="147.5" y="125">GND</text>
<text x="97.5" y="132.1">VCC</text>
<text x="103.1" y="132.1">GND</text>
</g>
</svg>
